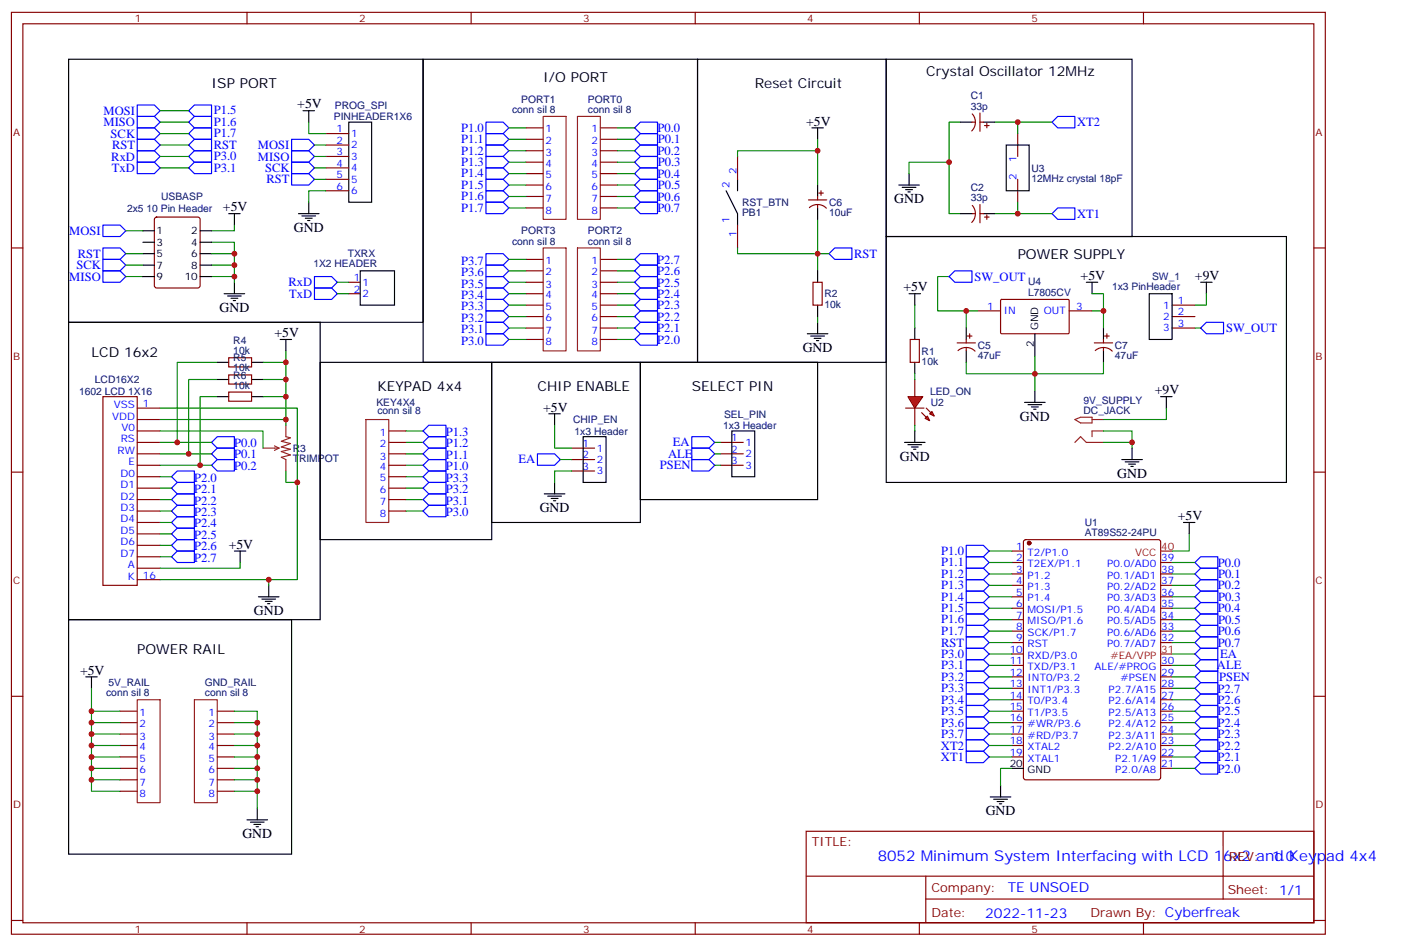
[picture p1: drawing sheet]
<svg xmlns="http://www.w3.org/2000/svg" width="432mm" height="292mm" viewBox="0 0 432 292" stroke-linecap="round" stroke-linejoin="round" font-family="sans-serif">
<g fill="none" stroke="#870000" stroke-width=".35">
<path d="M3.5 3.8h405.4v284.3h-405.4zM7.1 7.3h398.2v277.3h-398.2zM76.2 3.8v3.5M145.3 3.8v3.5M214.5 3.8v3.5M283.6 3.8v3.5M352.8 3.8v3.5M162.3 39.4h5.3M185.2 39.4h5.3M299.9 37.7h1M299.9 35.1a3.8 3.8 0 0 1-.1 5.3M302.3 34.9v5.6"/>
<path d="M302.3 37.7h1.1M303.7 38.7h1.5M304.4 38v1.4M100.5 41.2h7.1M100.5 44.7h7.1M100.5 48.3h7.1M100.5 51.8h7.1M100.5 55.3h7.1M100.5 58.8h7.1M162.3 43h5.3M162.3 46.5h5.3M162.3 50h5.3"/>
<path d="M162.3 57.1h5.3M162.3 53.6h5.3M185.2 43h5.3M185.2 46.5h5.3M185.2 50h5.3M185.2 57.1h5.3M185.2 53.6h5.3M227.5 48.3v7M252.6 59.5h1.4M253.3 58.8v1.5M314 41.2v7.1M314 55.3v7.1"/>
<path d="M3.5 76.5h3.6M47.9 67.2l.4-.2h12.7l.7 .4v20.7l-.4 .7h-13l-.6-.4-.1-20.7zM162.3 64.1h5.3M162.3 60.6h5.3M185.2 64.1h5.3M185.2 60.6h5.3M227.5 69.4v7.1M249.4 61.7h5.7M249.7 64a3.8 3.8 0 0 1 5.2 .2M252.2 60.6v1.1M252.2 63.1v1M299.9 65.9h1"/>
<path d="M299.9 63.4a3.8 3.8 0 0 1-.1 5.2M302.3 63.1v5.6M302.3 65.9h1.1M303.7 67h1.5M304.4 66.3v1.4M405.3 76.5h3.6M107.6 87.1h3.5M107.6 90.6h3.5M162.3 80h5.3M162.3 83.5h5.3M162.3 87.1h5.3M162.3 90.6h5.3"/>
<path d="M162.3 97.6h5.3M162.3 94.1h5.3M185.2 80h5.3M185.2 83.5h5.3M185.2 87.1h5.3M185.2 90.6h5.3M185.2 97.6h5.3M185.2 94.1h5.3M250.8 87.1h2.8v7h-2.8zM301.6 95.9h7.1M308.7 92.5l.3-.1h20.7l.1 .3v10.1l-.3 .1h-20.6l-.2-.3zM329.8 95.9h7.1"/>
<path d="M361.6 97.6h7.1M361.6 94.1h7.1M70.6 110.3h7v2.9h-7zM70.6 115.6h7v2.9h-7zM162.3 104.7h5.3M162.3 101.2h5.3M185.2 104.7h5.3M185.2 101.2h5.3M280.8 104.7h2.8v7.1h-2.8zM295.3 105.8h5.6M295.6 108.1a3.8 3.8 0 0 1 5.2 .2M298.1 104.7v1.1"/>
<path d="M298.1 107.2v1M298.4 103.6h1.5M299.2 102.9v1.5M337.6 105.8h5.7M337.9 108.1a3.8 3.8 0 0 1 5.2 .2M340.4 104.7v1.1M340.4 107.2v1M340.8 103.6h1.4M341.5 102.9v1.5M361.6 101.2h7.1M31.7 122.3h10.6v58.3h-10.6zM42.3 132.9h7.1"/>
<path d="M42.3 136.5h7.1M42.3 140h7.1M42.3 125.9h7.1M42.3 129.4h7.1M70.6 120.9h7v2.9h-7zM119.9 132.9h5.3M119.9 136.5h5.3M119.9 140h5.3M176.4 138.2h7M222.2 136.5h7.1M222.2 140h7.1M3.5 145.6h3.6"/>
<path d="M42.3 143.5h7.1M42.3 157.6h7.1M42.3 154.1h7.1M42.3 150.6h7.1M42.3 147h7.1M119.9 143.5h5.3M119.9 157.6h5.3M119.9 154.1h5.3M119.9 150.6h5.3M119.9 147h5.3M176.4 141.7h7M176.4 145.3h7"/>
<path d="M222.2 143.5h7.1M405.3 145.6h3.6M42.3 161.1h7.1M42.3 164.7h7.1M42.3 168.2h7.1M42.3 171.7h7.1M42.3 175.3h7.1M42.3 178.8h7.1M312.2 170h3.5M312.2 173.5h3.5M312.2 177h3.5M316 166.6l.4-.2h41l.6 .5 .1 72.9-.5 .7h-41.2l-.6-.4-.1-73z"/>
<path d="M358.1 173.5h3.5M358.1 177h3.5M312.2 180.6h3.5M312.2 184.1h3.5M312.2 187.6h3.5M312.2 191.1h3.5M312.2 194.7h3.5M312.2 198.2h3.5M358.1 180.6h3.5M358.1 184.1h3.5M358.1 187.6h3.5M358.1 191.1h3.5"/>
<path d="M358.1 194.7h3.5M358.1 198.2h3.5M3.5 214.8h3.6M37 219.4h5.3M67 219.4h5.3M312.2 201.7h3.5M312.2 205.2h3.5M312.2 208.8h3.5M312.2 212.3h3.5M312.2 215.8h3.5M312.2 219.4h3.5M358.1 205.2h3.5"/>
<path d="M358.1 208.8h3.5M358.1 212.3h3.5M358.1 215.8h3.5M358.1 219.4h3.5M405.3 214.8h3.6M37 222.9h5.3M37 226.4h5.3M37 229.9h5.3M37 233.5h5.3M37 237h5.3M67 222.9h5.3M67 226.4h5.3"/>
<path d="M67 229.9h5.3M67 233.5h5.3M67 237h5.3M312.2 222.9h3.5M312.2 226.4h3.5M312.2 229.9h3.5M312.2 233.5h3.5M358.1 222.9h3.5M358.1 226.4h3.5M358.1 229.9h3.5M358.1 233.5h3.5M358.1 237h3.5"/>
<path d="M37 244.1h5.3M37 240.5h5.3M67 244.1h5.3M67 240.5h5.3M248.7 256.4h156.6v28.2h-156.6zM377.3 256.4v20.9M248.7 270.2h156.5M285.6 277.3h119.6M285.6 270.2v14.2M3.5 283.9h3.6M76.2 284.6v3.5M145.3 284.6v3.5"/>
<path d="M214.5 284.6v3.5M283.6 284.6v3.5M352.8 284.6v3.5M405.3 283.9h3.6"/>
</g>
<circle cx="317.5" cy="167.5" r=".53" fill="#870000" stroke="#870000" stroke-width=".35"/>
<g fill="none" stroke="#000" stroke-width=".35">
<path d="M21.2 18.3h109.3v81.1h-109.3zM130.5 18.3h84.7v93.5h-84.7zM215.2 18.3h58.2v93.5h-58.2zM273.4 18.3h75.8v54.7h-75.8zM93.5 34.1h3.5M95.2 34.1v3.6M107.6 37.7h7.1v24.7h-7.1zM250.5 39.4h3.5M252.2 39.4v3.6M296.3 37.7h3.6M303.4 37.7h3.5M224 58.8l3.5 7.1v3.5"/>
<path d="M227.5 55.3v3.5M252.2 57.1v3.5M277.3 57.1h6.3M278.3 57.8h4.3M279.4 58.5h2.1M280.1 59.2h.7M280.5 53.6v3.5M310.4 44.7h7.1v14.1h-7.1zM44.1 71.2h3.5M44.1 74.7h3.5M44.1 78.2h3.5M61.7 71.2h3.6"/>
<path d="M61.7 74.7h3.6M61.7 78.2h3.6M70.6 65.9h3.5M72.3 65.9v3.5M92.1 65.9h6.3M93.1 66.6h4.3M94.2 67.3h2.1M94.9 68h.7M95.2 62.4v3.5M252.2 64.1v3.6M273.4 73h123.5v75.8h-123.5zM296.3 65.9h3.6"/>
<path d="M303.4 65.9h3.5M21.2 99.4h77.6v91.7h-77.6zM44.1 81.8h3.5M44.1 85.3h3.5M61.7 81.8h3.6M61.7 85.3h3.6M69.1 90.6h6.4M70.2 91.3h4.2M71.3 92h2.1M72 92.7h.7M72.3 87.1v3.5M111.1 83.5h10.6v10.6h-10.6z"/>
<path d="M252.2 83.5v3.6M252.2 94.1v3.5M252.2 99.4v3.5M335.1 87.1h3.6M336.9 87.1v3.5M354.5 90.6h7.1v14.1h-7.1zM370.4 87.1h3.5M372.2 87.1v3.5M67 111.8h3.6M67 117.1h3.6M77.6 111.8h3.5M77.6 117.1h3.5"/>
<path d="M86.4 104.7h3.6M88.2 104.7v3.5M98.8 111.8h52.9v54.6h-52.9zM151.7 111.8h45.9v49.3h-45.9zM197.6 111.8h54.6v42.3h-54.6zM249.1 102.9h6.3M250.1 103.6h4.3M251.2 104.4h2.1M251.9 105.1h.7M282.2 101.2v3.5M282.2 111.8v3.5M298.1 101.2v3.5"/>
<path d="M298.1 108.2v3.6M319.3 102.9v7.1M340.4 101.2v3.5M340.4 108.2v3.6M67 122.3h3.6M77.6 122.3h3.5M169.3 127.6h3.6M171.1 127.6v3.6M179.9 134.7h7.1v14.1h-7.1zM225.8 132.9h7v14.1h-7zM316.1 124.1h6.3M317.1 124.8h4.3"/>
<path d="M318.2 125.5h2.1M318.9 126.2h.7M319.3 120.6v3.5M349.2 138.2v3.5M358.1 122.3h3.5M359.8 122.3v3.6M167.9 152.3h6.4M169 153h4.2M170 153.7h2.2M170.7 154.4h.7M171.1 148.8v3.5M346.1 141.7h6.3"/>
<path d="M347.1 142.5h4.3M348.2 143.2h2.1M348.9 143.9h.7M72.3 170h3.5M74.1 170v3.5M365.1 161.1h3.6M366.9 161.1v3.6M21.2 191.1h68.8v72.4h-68.8zM79.7 184.1h6.4M80.8 184.8h4.2M81.8 185.5h2.2M82.5 186.2h.8"/>
<path d="M82.9 180.6v3.5M26.5 208.8h3.5M28.2 208.8v3.5M312.2 237h3.5M76.2 252.9h6.3M77.3 253.6h4.2M78.3 254.3h2.1M79 255h.7M79.4 249.3v3.6M305.5 245.8h6.4M306.6 246.5h4.2M307.6 247.2h2.1"/>
<path d="M308.3 247.9h.7M308.7 242.3v3.5"/>
</g>
<path d="M358.1 170h3.5M358.1 201.7h3.5" fill="none" stroke="#f00" stroke-width=".35"/>
<g fill="none" stroke="#00f" stroke-width=".35">
<path d="M42.3 39.4h5.3l1.8 1.8-1.8 1.8h-5.3zM42.3 35.9h5.3l1.8 1.8-1.8 1.7h-5.3zM42.3 32.4h5.3l1.8 1.7-1.8 1.8h-5.3zM60 32.4h5.3v3.5h-5.3l-1.8-1.8zM60 35.9h5.3v3.5h-5.3l-1.8-1.7zM60 39.4h5.3v3.6h-5.3l-1.8-1.8zM149.9 37.7h5.3l1.8 1.7-1.8 1.8h-5.3zM197.6 37.7h5.2v3.5h-5.2l-1.8-1.8zM326.3 35.9h5.3v3.5h-5.3l-1.7-1.7zM42.3 50h5.3l1.8 1.8-1.8 1.8h-5.3zM42.3 46.5h5.3l1.8 1.8-1.8 1.7h-5.3zM42.3 43h5.3l1.8 1.7-1.8 1.8h-5.3z"/>
<path d="M60 43h5.3v3.5h-5.3l-1.8-1.8zM60 46.5h5.3v3.5h-5.3l-1.8-1.7zM60 50h5.3v3.6h-5.3l-1.8-1.8zM90 43h5.2l1.8 1.7-1.8 1.8h-5.2zM90 46.5h5.2l1.8 1.8-1.8 1.7h-5.2zM90 50h5.2l1.8 1.8-1.8 1.8h-5.2zM90 53.6h5.2l1.8 1.7-1.8 1.8h-5.2zM149.9 41.2h5.3l1.8 1.8-1.8 1.7h-5.3zM149.9 44.7h5.3l1.8 1.8-1.8 1.8h-5.3zM149.9 48.3h5.3l1.8 1.7-1.8 1.8h-5.3zM149.9 51.8h5.3l1.8 1.8-1.8 1.7h-5.3zM149.9 58.8h5.3l1.8 1.8-1.8 1.8h-5.3z"/>
<path d="M149.9 55.3h5.3l1.8 1.8-1.8 1.7h-5.3zM197.6 41.2h5.2v3.5h-5.2l-1.8-1.7zM197.6 44.7h5.2v3.6h-5.2l-1.8-1.8zM197.6 48.3h5.2v3.5h-5.2l-1.8-1.8zM197.6 51.8h5.2v3.5h-5.2l-1.8-1.7zM197.6 55.3h5.2v3.5h-5.2l-1.8-1.7zM197.6 58.8h5.2v3.6h-5.2l-1.8-1.8zM31.7 69.4h5.3l1.8 1.8-1.8 1.8h-5.3zM31.7 76.5h5.3l1.8 1.7-1.8 1.8h-5.3zM149.9 62.4h5.3l1.8 1.7-1.8 1.8h-5.3zM149.9 78.2h5.3l1.8 1.8-1.8 1.8h-5.3zM197.6 62.4h5.2v3.5h-5.2l-1.8-1.8z"/>
<path d="M197.6 78.2h5.2v3.6h-5.2l-1.8-1.8zM255.8 78.2l1.7-1.7h5.3v3.5h-5.3zM326.3 64.1h5.3v3.6h-5.3l-1.7-1.8zM31.7 80h5.3l1.8 1.8-1.8 1.7h-5.3zM31.7 83.5h5.3l1.8 1.8-1.8 1.8h-5.3zM97 88.8h5.3l1.8 1.8-1.8 1.8h-5.3zM97 85.3h5.3l1.8 1.8-1.8 1.7h-5.3zM149.9 99.4h5.3l1.8 1.8-1.8 1.7h-5.3zM149.9 95.9h5.3l1.8 1.7-1.8 1.8h-5.3zM149.9 92.4h5.3l1.8 1.7-1.8 1.8h-5.3zM149.9 88.8h5.3l1.8 1.8-1.8 1.8h-5.3zM149.9 85.3h5.3l1.8 1.8-1.8 1.7h-5.3z"/>
<path d="M149.9 81.8h5.3l1.8 1.7-1.8 1.8h-5.3zM197.6 81.8h5.2v3.5h-5.2l-1.8-1.8zM197.6 85.3h5.2v3.5h-5.2l-1.8-1.7zM197.6 88.8h5.2v3.6h-5.2l-1.8-1.8zM197.6 92.4h5.2v3.5h-5.2l-1.8-1.8zM197.6 95.9h5.2v3.5h-5.2l-1.8-1.8zM197.6 99.4h5.2v3.5h-5.2l-1.8-1.7zM294.6 83.5h5.3v3.6h-5.3l-1.8-1.8zM372.2 99.4h5.3v3.5h-5.3l-1.8-1.7zM149.9 102.9h5.3l1.8 1.8-1.8 1.8h-5.3zM197.6 102.9h5.2v3.6h-5.2l-1.8-1.8zM65.3 140l1.7-1.8h5.3v3.5h-5.3z"/>
<path d="M65.3 136.5l1.7-1.8h5.3v3.5h-5.3zM130.5 132.9l1.8-1.7h5.3v3.5h-5.3zM130.5 136.5l1.8-1.8h5.3v3.5h-5.3zM130.5 140l1.8-1.8h5.3v3.5h-5.3zM165.8 140h5.3l1.8 1.7-1.8 1.8h-5.3zM213.4 138.2h5.3l1.8 1.8-1.8 1.7h-5.3zM213.4 134.7h5.3l1.8 1.8-1.8 1.7h-5.3zM52.9 147l1.8-1.7h5.3v3.5h-5.3zM52.9 150.6l1.8-1.8h5.3v3.5h-5.3zM52.9 154.1l1.8-1.8h5.3v3.6h-5.3zM52.9 157.6l1.8-1.7h5.3v3.5h-5.3zM67 141.7h5.3v3.6h-5.3l-1.7-1.8z"/>
<path d="M130.5 143.5l1.8-1.8h5.3v3.6h-5.3zM130.5 147l1.8-1.7h5.3v3.5h-5.3zM130.5 150.6l1.8-1.8h5.3v3.5h-5.3zM130.5 154.1l1.8-1.8h5.3v3.6h-5.3zM130.5 157.6l1.8-1.7h5.3v3.5h-5.3zM213.4 141.7h5.3l1.8 1.8-1.8 1.8h-5.3zM52.9 161.1l1.8-1.7h5.3v3.5h-5.3zM52.9 164.7l1.8-1.8h5.3v3.5h-5.3zM52.9 168.2l1.8-1.8h5.3v3.6h-5.3zM54.7 170h5.3v3.5h-5.3l-1.8-1.8zM298.1 178.8h5.3l1.8 1.8-1.8 1.7h-5.3zM298.1 175.3h5.3l1.8 1.7-1.8 1.8h-5.3z"/>
<path d="M298.1 171.7h5.3l1.8 1.8-1.8 1.8h-5.3zM298.1 168.2h5.3l1.8 1.8-1.8 1.7h-5.3zM370.4 171.7h5.3v3.6h-5.3l-1.7-1.8zM370.4 175.3h5.3v3.5h-5.3l-1.7-1.8zM370.4 178.8h5.3v3.5h-5.3l-1.7-1.7zM298.1 192.9h5.3l1.8 1.8-1.8 1.7h-5.3zM298.1 189.4h5.3l1.8 1.7-1.8 1.8h-5.3zM298.1 185.8h5.3l1.8 1.8-1.8 1.8h-5.3zM298.1 182.3h5.3l1.8 1.8-1.8 1.7h-5.3zM298.1 200h5.3l1.8 1.7-1.8 1.8h-5.3zM298.1 196.4h5.3l1.8 1.8-1.8 1.8h-5.3zM370.4 182.3h5.3v3.5h-5.3l-1.7-1.7z"/>
<path d="M370.4 185.8h5.3v3.6h-5.3l-1.7-1.8zM370.4 189.4h5.3v3.5h-5.3l-1.7-1.8zM370.4 192.9h5.3v3.5h-5.3l-1.7-1.7zM370.4 196.4h5.3v3.6h-5.3l-1.7-1.8zM298.1 203.5h5.3l1.8 1.7-1.8 1.8h-5.3zM298.1 207h5.3l1.8 1.8-1.8 1.7h-5.3zM298.1 210.5h5.3l1.8 1.8-1.8 1.8h-5.3zM298.1 214.1h5.3l1.8 1.7-1.8 1.8h-5.3zM298.1 217.6h5.3l1.8 1.8-1.8 1.7h-5.3zM368.7 201.7l1.7-1.7h5.3v3.5h-5.3zM370.4 203.5h5.3v3.5h-5.3l-1.7-1.8zM370.4 207h5.3v3.5h-5.3l-1.7-1.7z"/>
<path d="M370.4 217.6h5.3v3.5h-5.3l-1.7-1.7zM370.4 214.1h5.3v3.5h-5.3l-1.7-1.8zM370.4 210.5h5.3v3.6h-5.3l-1.7-1.8zM298.1 228.2h5.3l1.8 1.7-1.8 1.8h-5.3zM298.1 231.7h5.3l1.8 1.8-1.8 1.7h-5.3zM298.1 221.1h5.3l1.8 1.8-1.8 1.7h-5.3zM298.1 224.6h5.3l1.8 1.8-1.8 1.8h-5.3zM370.4 235.2h5.3v3.6h-5.3l-1.7-1.8zM370.4 231.7h5.3v3.5h-5.3l-1.7-1.7zM370.4 228.2h5.3v3.5h-5.3l-1.7-1.8zM370.4 224.6h5.3v3.6h-5.3l-1.7-1.8zM370.4 221.1h5.3v3.5h-5.3l-1.7-1.7z"/>
</g>
<g fill="none" stroke="#008700" stroke-width=".35">
<path d="M49.4 34.1h8.8M49.4 37.7h8.8M95.2 37.7v3.5h5.3M157 39.4h5.3M190.5 39.4h5.3M296.3 37.7h-3.5v12.3M306.9 37.7h7.1M324.6 37.7h-10.6v3.5M49.4 41.2h8.8M49.4 44.7h8.8M49.4 48.3h8.8M49.4 51.8h8.8"/>
<path d="M97 44.7h3.5M97 48.3h3.5M97 51.8h3.5M97 55.3h3.5M100.5 58.8h-5.3v3.6M157 43h5.3M157 46.5h5.3M157 50h5.3M157 53.6h5.3M157 57.1h5.3M190.5 43h5.3M190.5 46.5h5.3"/>
<path d="M190.5 50h5.3M190.5 53.6h5.3M190.5 57.1h5.3M227.5 48.3v-1.8h24.7v10.6M252.2 43v3.5M280.5 53.6v-3.6h12.3v15.9h3.5M38.8 71.2h5.3M38.8 78.2h5.3M65.3 74.7h7v7.1M65.3 78.2h7M72.3 69.4v1.8h-7M157 60.6h5.3"/>
<path d="M157 64.1h5.3M190.5 60.6h5.3M190.5 64.1h5.3M227.5 76.5v1.7h28.3M252.2 67.7v15.8M306.9 65.9h7.1M314 62.4v3.5h10.6M38.8 81.8h5.3M38.8 85.3h5.3M65.3 85.3h7v1.8M65.3 81.8h7v3.5M104.1 87.1h3.5"/>
<path d="M104.1 90.6h3.5M157 80h5.3M157 83.5h5.3M157 87.1h5.3M157 90.6h5.3M157 94.1h5.3M157 97.6h5.3M190.5 80h5.3M190.5 83.5h5.3M190.5 87.1h5.3M190.5 90.6h5.3M190.5 94.1h5.3"/>
<path d="M190.5 97.6h5.3M252.2 97.6v1.8M292.8 85.3h-3.5v10.6h12.3M298.1 95.9v5.3M336.9 95.9h3.5v5.3M336.9 90.6h3.5v5.3M372.2 90.6v3.5h-3.5M67 117.1h-8.8v22.9M67 111.8h-12.3v24.7M81.1 111.8h7.1v17.6M81.1 117.1h7.1M88.2 108.2v3.6"/>
<path d="M157 101.2h5.3M157 104.7h5.3M190.5 101.2h5.3M190.5 104.7h5.3M319.3 110v5.3h-21.2v-3.5M340.4 111.8v3.5h-21.1v5.3M368.7 101.2h1.7M49.4 132.9h31.7v5.3M49.4 129.4h38.8v1.8M49.4 125.9h42.3v52.9h-42.3M49.4 140h15.9M49.4 136.5h15.9"/>
<path d="M67 122.3h-5.3v21.2M81.1 122.3h7.1M125.2 140h5.3M125.2 136.5h5.3M125.2 132.9h5.3M171.1 131.2v7h5.3M220.5 140h1.7M220.5 136.5h1.7M340.4 132.9h8.8v5.3M340.4 136.5h8.8M359.8 125.9v3.5h-19.4M49.4 157.6h3.5"/>
<path d="M49.4 154.1h3.5M49.4 150.6h3.5M49.4 147h3.5M49.4 143.5h15.9M88.2 145.3v3.5h3.5M125.2 157.6h5.3M125.2 154.1h5.3M125.2 150.6h5.3M125.2 147h5.3M125.2 143.5h5.3M172.9 141.7h3.5M176.4 145.3h-5.3v3.5"/>
<path d="M220.5 143.5h1.7M49.4 161.1h3.5M49.4 164.7h3.5M49.4 168.2h3.5M49.4 171.7h3.5M74.1 173.5v1.8h-24.7M82.9 178.8v1.8M305.2 177h7M305.2 173.5h7M305.2 170h7M361.6 177h7.1M361.6 173.5h7.1"/>
<path d="M366.9 164.7v5.3h-5.3M305.2 198.2h7M305.2 194.7h7M305.2 191.1h7M305.2 187.6h7M305.2 184.1h7M305.2 180.6h7M361.6 198.2h7.1M361.6 194.7h7.1M361.6 191.1h7.1M361.6 187.6h7.1M361.6 184.1h7.1"/>
<path d="M361.6 180.6h7.1M28.2 212.3v7.1h8.8M28.2 219.4v3.5h8.8M72.3 219.4h7.1v29.9M305.2 205.2h7M305.2 208.8h7M305.2 212.3h7M305.2 215.8h7M305.2 219.4h7M305.2 201.7h7M361.6 205.2h7.1M361.6 208.8h7.1"/>
<path d="M361.6 212.3h7.1M361.6 215.8h7.1M361.6 219.4h7.1M361.6 201.7h7.1M28.2 222.9v3.5h8.8M28.2 226.4v3.5h8.8M28.2 229.9v3.6h8.8M28.2 233.5v3.5h8.8M28.2 237v3.5h8.8M72.3 222.9h7.1M72.3 226.4h7.1M72.3 229.9h7.1"/>
<path d="M72.3 233.5h7.1M72.3 237h7.1M305.2 222.9h7M305.2 226.4h7M305.2 229.9h7M305.2 233.5h7M312.2 237h-3.5v5.3M361.6 222.9h7.1M361.6 226.4h7.1M361.6 229.9h7.1M361.6 233.5h7.1M361.6 237h7.1"/>
<path d="M28.2 240.5v3.6h8.8M72.3 240.5h7.1M72.3 244.1h7.1"/>
</g>
<g fill="none" stroke="#8c2424" stroke-width=".35">
<path d="M167.6 35.9h7v31.8h-7zM178.2 35.9h7v31.8h-7zM167.6 76.5h7v31.7h-7zM178.2 76.5h7v31.7h-7zM81.1 138.2h5M84.7 137.5l1.4 .7M86.1 138.2l-1.4 .7M88.2 131.2v3.5l1.4 .3-2.8 1.1 2.8 .7-2.8 1.1 2.8 .7-2.8 .7 2.8 1-2.8 .7 1.4 .7v3.6M112.9 129.4h7v31.7h-7zM331.6 129.4l1.8-.7h3.5v1.8h-3.5zM331.6 136.5l1.8-1.8 1.7 1.8h5.3M336.9 129.4h3.5"/>
<path d="M340.4 132.9h-3.5v1.8M42.3 215.8h7.1v31.8h-7.1zM60 215.8h7v31.8h-7z"/>
</g>
<g fill="#f00" stroke="#870000" stroke-width=".35">
<path d="M280.1 122.3h4.6l-2.5 3.6z"/>
<path d="M279.4 125.9h5.6z"/>
</g>
<g fill="#870000" stroke="#870000" stroke-width=".35">
<path d="M285.8 125.9l1.4 1.4z"/>
<path d="M284.3 127.3l1.5 1.4z"/>
</g>
<g fill="#f00" stroke="#870000" stroke-width=".35">
<path d="M286.8 127.6l.7-.7 .7 1.4z"/>
<path d="M285.4 129l.7-.7 .7 1.5z"/>
</g>
<path d="M282.2 117.1v5.2M282.2 125.9v5.3" fill="none" stroke="#870000" stroke-width=".35"/>
<path d="M282.2 94.1v7.1M282.2 115.3v1.8M282.2 131.2v1.7" fill="none" stroke="#008700" stroke-width=".35"/>
<path d="M280.5 90.6h3.5M282.2 90.6v3.5M279 136.5h6.4M280.1 137.2h4.2M281.2 137.9h2.1M281.9 138.6h.7M282.2 132.9v3.6" fill="none" stroke="#000" stroke-width=".35"/>
<g fill="#c00">
<circle cx="72.3" cy="85.3" r=".88"/>
<circle cx="252.2" cy="78.2" r=".88"/>
<circle cx="314" cy="37.7" r=".88"/>
<circle cx="292.8" cy="50" r=".88"/>
<circle cx="314" cy="65.9" r=".88"/>
<circle cx="298.1" cy="95.9" r=".88"/>
<circle cx="319.3" cy="115.3" r=".88"/>
<circle cx="82.9" cy="178.8" r=".88"/>
<circle cx="28.2" cy="219.4" r=".88"/>
<circle cx="28.2" cy="222.9" r=".88"/>
<circle cx="28.2" cy="226.4" r=".88"/>
<circle cx="28.2" cy="229.9" r=".88"/>
<circle cx="28.2" cy="233.5" r=".88"/>
<circle cx="28.2" cy="237" r=".88"/>
<circle cx="28.2" cy="240.5" r=".88"/>
<circle cx="79.4" cy="222.9" r=".88"/>
<circle cx="79.4" cy="226.4" r=".88"/>
<circle cx="79.4" cy="229.9" r=".88"/>
<circle cx="79.4" cy="233.5" r=".88"/>
<circle cx="79.4" cy="237" r=".88"/>
<circle cx="79.4" cy="240.5" r=".88"/>
<circle cx="79.4" cy="244.1" r=".88"/>
<circle cx="91.7" cy="148.8" r=".88"/>
<circle cx="88.2" cy="129.4" r=".88"/>
<circle cx="88.2" cy="117.1" r=".88"/>
<circle cx="88.2" cy="122.3" r=".88"/>
<circle cx="61.7" cy="143.5" r=".88"/>
<circle cx="58.2" cy="140" r=".88"/>
<circle cx="54.7" cy="136.5" r=".88"/>
<circle cx="88.2" cy="111.8" r=".88"/>
<circle cx="252.2" cy="46.5" r=".88"/>
<circle cx="349.3" cy="136.5" r=".88"/>
<circle cx="340.4" cy="95.9" r=".88"/>
<circle cx="72.3" cy="81.8" r=".88"/>
<circle cx="72.3" cy="78.2" r=".88"/>
</g>
<text font-size="4.6" fill="#00f" x="270.8" y="265.4">8052 Minimum System Interfacing with LCD 16x2 and Keypad 4x4</text>
<g font-size="4.2">
<text x="285.8" y="23.6">Crystal Oscillator 12MHz</text>
<text x="65.3" y="27.1">ISP PORT</text>
<text x="167.6" y="25.3">I/O PORT</text>
<text x="232.8" y="27.1">Reset Circuit</text>
<text x="91.7" y="33.4">+5V</text>
<text x="248.7" y="38.7">+5V</text>
<text x="68.8" y="65.2">+5V</text>
<text x="275.9" y="62.7">GND</text>
<text x="90.7" y="71.5">GND</text>
<text x="314" y="80">POWER SUPPLY</text>
<text x="278.7" y="89.9">+5V</text>
<text x="333.4" y="86.4">+5V</text>
<text x="368.7" y="86.4">+9V</text>
<text x="67.7" y="96.2">GND</text>
<text x="84.7" y="104">+5V</text>
<text x="28.2" y="110">LCD 16x2</text>
<text x="247.6" y="108.6">GND</text>
<text x="116.4" y="120.6">KEYPAD 4x4</text>
<text x="165.8" y="120.6">CHIP ENABLE</text>
<text x="213.4" y="120.6">SELECT PIN</text>
<text x="356.3" y="121.6">+9V</text>
<text x="167.6" y="126.9">+5V</text>
<text x="314.7" y="129.8">GND</text>
<text x="277.6" y="142.1">GND</text>
<text x="344.7" y="147.4">GND</text>
<text x="166.5" y="158">GND</text>
<text x="363.4" y="160.4">+5V</text>
<text x="70.6" y="169.3">+5V</text>
<text x="78.3" y="189.7">GND</text>
<text x="42.3" y="201.7">POWER RAIL</text>
<text x="24.7" y="208.1">+5V</text>
<text x="304.1" y="251.5">GND</text>
<text x="74.8" y="258.5">GND</text>
</g>
<g font-size="4.2" fill="#00f">
<text x="392.5" y="265.7">1.0</text>
<text x="310.9" y="275.2">TE UNSOED</text>
<text x="304" y="283">2022-11-23</text>
</g>
<g font-size="3.9" fill="#00f">
<text x="32" y="35.4">MOSI</text>
<text x="66" y="35.3">P1.5</text>
<text x="32" y="38.9">MISO</text>
<text x="66" y="38.8">P1.6</text>
<text x="142.2" y="40.6">P1.0</text>
<text x="202.8" y="40.7">P0.0</text>
<text x="332.3" y="38.9">XT2</text>
<text x="34.1" y="42.5">SCK</text>
<text x="34.6" y="46">RST</text>
<text x="66" y="42.4">P1.7</text>
<text x="66" y="46">RST</text>
<text x="79.6" y="46">MOSI</text>
<text x="142.2" y="44.1">P1.1</text>
<text x="142.2" y="47.7">P1.2</text>
<text x="202.8" y="47.8">P0.2</text>
<text x="202.9" y="44.2">P0.1</text>
<text x="34.3" y="49.5">RxD</text>
<text x="34.5" y="53.1">TxD</text>
<text x="66" y="49.5">P3.0</text>
<text x="66" y="53">P3.1</text>
<text x="79.6" y="49.5">MISO</text>
<text x="81.8" y="53.1">SCK</text>
<text x="142.2" y="51.2">P1.3</text>
<text x="202.9" y="51.3">P0.3</text>
<text x="82.2" y="56.6">RST</text>
<text x="142.2" y="54.7">P1.4</text>
<text x="142.2" y="58.2">P1.5</text>
<text x="202.8" y="54.8">P0.4</text>
<text x="202.9" y="58.3">P0.5</text>
<text x="142.2" y="61.8">P1.6</text>
<text x="142.2" y="65.3">P1.7</text>
<text x="202.8" y="61.9">P0.6</text>
<text x="202.8" y="65.4">P0.7</text>
<text x="332.3" y="67.2">XT1</text>
<text x="21.4" y="72.5">MOSI</text>
<text x="23.6" y="83">SCK</text>
<text x="24" y="79.5">RST</text>
<text x="142.2" y="81.6">P3.7</text>
<text x="202.8" y="81.3">P2.7</text>
<text x="263.5" y="79.5">RST</text>
<text x="21.4" y="86.6">MISO</text>
<text x="89" y="88.3">RxD</text>
<text x="142.2" y="88.7">P3.5</text>
<text x="142.2" y="85.1">P3.6</text>
<text x="202.8" y="84.8">P2.6</text>
<text x="202.8" y="88.4">P2.5</text>
<text x="300.6" y="86.5">SW_OUT</text>
<text x="89.2" y="91.9">TxD</text>
<text x="142.2" y="95.7">P3.3</text>
<text x="142.2" y="92.2">P3.4</text>
<text x="202.8" y="91.9">P2.4</text>
<text x="202.8" y="95.4">P2.3</text>
<text x="142.2" y="99.3">P3.2</text>
<text x="202.8" y="99">P2.2</text>
<text x="142.2" y="106.3">P3.0</text>
<text x="142.2" y="102.8">P3.1</text>
<text x="202.8" y="102.5">P2.1</text>
<text x="202.8" y="106">P2.0</text>
<text x="378.2" y="102.4">SW_OUT</text>
<text x="72.3" y="137.8">P0.0</text>
<text x="137.5" y="134.5">P1.3</text>
<text x="207.6" y="137.7">EA</text>
<text x="72.3" y="141.3">P0.1</text>
<text x="137.5" y="138">P1.2</text>
<text x="137.5" y="141.6">P1.1</text>
<text x="159.9" y="143">EA</text>
<text x="206.2" y="141.2">ALE</text>
<text x="59.9" y="148.6">P2.0</text>
<text x="72.3" y="144.8">P0.2</text>
<text x="137.5" y="145.1">P1.0</text>
<text x="137.5" y="148.6">P3.3</text>
<text x="203.6" y="144.7">PSEN</text>
<text x="59.9" y="152.1">P2.1</text>
<text x="59.9" y="155.6">P2.2</text>
<text x="137.5" y="152.1">P3.2</text>
<text x="137.5" y="155.7">P3.1</text>
<text x="59.9" y="159.1">P2.3</text>
<text x="137.5" y="159.2">P3.0</text>
<text x="59.9" y="162.7">P2.4</text>
<text x="59.9" y="166.2">P2.5</text>
<text x="59.9" y="169.7">P2.6</text>
<text x="59.9" y="173.2">P2.7</text>
<text x="290.4" y="171.1">P1.0</text>
<text x="290.4" y="178.2">P1.2</text>
<text x="290.4" y="174.7">P1.1</text>
<text x="375.7" y="174.8">P0.0</text>
<text x="375.8" y="178.3">P0.1</text>
<text x="290.4" y="185.2">P1.4</text>
<text x="290.4" y="181.7">P1.3</text>
<text x="375.7" y="181.8">P0.2</text>
<text x="375.8" y="185.3">P0.3</text>
<text x="290.4" y="188.8">P1.5</text>
<text x="375.7" y="188.9">P0.4</text>
<text x="290.4" y="195.8">P1.7</text>
<text x="290.4" y="192.3">P1.6</text>
<text x="375.7" y="195.9">P0.6</text>
<text x="375.8" y="192.4">P0.5</text>
<text x="290.3" y="199.5">RST</text>
<text x="290.4" y="202.9">P3.0</text>
<text x="375.7" y="199.4">P0.7</text>
<text x="376.4" y="202.9">EA</text>
<text x="290.4" y="206.5">P3.1</text>
<text x="290.4" y="210">P3.2</text>
<text x="375.5" y="206.5">ALE</text>
<text x="290.4" y="213.5">P3.3</text>
<text x="375.7" y="213.6">P2.7</text>
<text x="376.1" y="210">PSEN</text>
<text x="290.4" y="217">P3.4</text>
<text x="290.4" y="220.6">P3.5</text>
<text x="375.7" y="220.7">P2.5</text>
<text x="375.7" y="217.1">P2.6</text>
<text x="290.4" y="224.1">P3.6</text>
<text x="290.4" y="227.6">P3.7</text>
<text x="375.7" y="227.7">P2.3</text>
<text x="375.7" y="224.2">P2.4</text>
<text x="290.3" y="231.2">XT2</text>
<text x="375.7" y="231.2">P2.2</text>
<text x="290.3" y="234.7">XT1</text>
<text x="375.7" y="238.3">P2.0</text>
<text x="375.7" y="234.8">P2.1</text>
</g>
<g font-size="3.9" fill="#800">
<text x="250.5" y="261">TITLE:</text>
<text x="379.1" y="265.7">REV:</text>
<text x="287.4" y="275.2">Company:</text>
<text x="378.7" y="275.8">Sheet: 1/1</text>
<text x="287.4" y="282.9">Date:</text>
<text x="336.4" y="282.9">Drawn By: Cyberfreak</text>
</g>
<g font-size="3.2" fill="#800">
<text x="41.6" y="6.8">1</text>
<text x="110.8" y="6.8">2</text>
<text x="179.9" y="6.8">3</text>
<text x="249.1" y="6.8">4</text>
<text x="318.2" y="6.8">5</text>
<text x="4.1" y="41.9">A</text>
<text x="405.9" y="41.9">A</text>
<text x="4.1" y="111.1">B</text>
<text x="405.9" y="111.1">B</text>
<text x="4.1" y="180.2">C</text>
<text x="405.9" y="180.2">C</text>
<text x="4.1" y="249.3">D</text>
<text x="405.9" y="249.3">D</text>
<text x="41.6" y="287.6">1</text>
<text x="110.8" y="287.6">2</text>
<text x="179.9" y="287.6">3</text>
<text x="249.1" y="287.6">4</text>
<text x="318.2" y="287.6">5</text>
</g>
<g font-size="3.2" fill="#000080">
<text x="103.3" y="33.6">PROG_SPI</text>
<text x="158" y="34.9">conn sil 8</text>
<text x="160.8" y="31.7">PORT1</text>
<text x="181.4" y="34.9">conn sil 8</text>
<text x="181.4" y="31.7">PORT0</text>
<text x="299.5" y="33.8">33p</text>
<text x="299.5" y="30.6">C1</text>
<text x="103" y="37.1">PINHEADER1X6</text>
<text x="318.2" y="52.9">U3</text>
<text x="299.5" y="58.8">C2</text>
<text x="318.2" y="56.1">12MHz crystal 18pF</text>
<text x="39.2" y="65.3">2x5 10 Pin Header</text>
<text x="49.7" y="61.8">USBASP</text>
<text x="229" y="63.4">RST_BTN</text>
<text x="255.8" y="63.5">C6</text>
<text x="299.5" y="62">33p</text>
<text x="229" y="66.6">PB1</text>
<text x="255.8" y="66.7">10uF</text>
<text x="158" y="75.4">conn sil 8</text>
<text x="160.8" y="72.2">PORT3</text>
<text x="181.4" y="75.4">conn sil 8</text>
<text x="181.4" y="72.2">PORT2</text>
<text x="96.7" y="82.4">1X2 HEADER</text>
<text x="107.3" y="79.3">TXRX</text>
<text x="317.2" y="88">U4</text>
<text x="343.1" y="89.4">1x3 PinHeader</text>
<text x="355.4" y="86.5">SW_1</text>
<text x="254.4" y="94.9">10k</text>
<text x="254.4" y="91.7">R2</text>
<text x="317.2" y="91.2">L7805CV</text>
<text x="72" y="106.2">R4</text>
<text x="301.6" y="107.6">C5</text>
<text x="344" y="107.6">C7</text>
<text x="72" y="109.3">10k</text>
<text x="72" y="111.5">R5</text>
<text x="284.3" y="112.6">10k</text>
<text x="284.3" y="109.4">R1</text>
<text x="301.6" y="110.8">47uF</text>
<text x="344" y="110.8">47uF</text>
<text x="29.3" y="118.1">LCD16X2</text>
<text x="72" y="114.6">10k</text>
<text x="72" y="119.9">10k</text>
<text x="72" y="116.8">R6</text>
<text x="24.4" y="121.7">1602 LCD 1X16</text>
<text x="116.1" y="125.2">KEY4X4</text>
<text x="286.9" y="121.7">LED_ON</text>
<text x="287.2" y="125.2">U2</text>
<text x="334.3" y="124.5">9V_SUPPLY</text>
<text x="116.4" y="127.6">conn sil 8</text>
<text x="176.8" y="130.6">CHIP_EN</text>
<text x="223.4" y="128.8">SEL_PIN</text>
<text x="334.3" y="127.6">DC_JACK</text>
<text x="177.3" y="134.1">1x3 Header</text>
<text x="223.1" y="132.3">1x3 Header</text>
<text x="90.3" y="142.5">TRIMPOT</text>
<text x="90.3" y="139.4">R3</text>
<text x="334.7" y="165.2">AT89S52-24PU</text>
<text x="334.7" y="162.2">U1</text>
<text x="32.7" y="214.8">conn sil 8</text>
<text x="33.5" y="211.6">5V_RAIL</text>
<text x="63.2" y="214.8">conn sil 8</text>
<text x="63.2" y="211.6">GND_RAIL</text>
</g>
<g font-size="3.2" fill="#00f">
<text x="103.8" y="40.9">1</text>
<text x="168.3" y="40.9">1</text>
<text x="182.5" y="40.9">1</text>
<text x="103.8" y="44.4">2</text>
<text x="103.8" y="47.9">3</text>
<text x="108.3" y="42.3">1</text>
<text x="108.3" y="45.8">2</text>
<text x="168.3" y="44.4">2</text>
<text x="182.5" y="44.4">2</text>
<text x="103.8" y="51.4">4</text>
<text x="108.3" y="49.3">3</text>
<text x="108.3" y="52.8">4</text>
<text x="168.3" y="48.3">3</text>
<text x="168.3" y="51.4">4</text>
<text x="182.5" y="48.3">3</text>
<text x="182.5" y="51.4">4</text>
<text x="227.2" y="53.6" transform="rotate(-90 227.2 53.6)">2</text>
<text x="313.6" y="50" transform="rotate(-90 313.6 50)">1</text>
<text x="103.8" y="55">5</text>
<text x="103.8" y="58.5">6</text>
<text x="108.3" y="56.4">5</text>
<text x="108.3" y="59.9">6</text>
<text x="168.3" y="58.5">6</text>
<text x="168.3" y="55">5</text>
<text x="182.5" y="58.5">6</text>
<text x="182.5" y="55">5</text>
<text x="225.1" y="58" transform="rotate(-90 225.1 58)">2</text>
<text x="313.6" y="55.6" transform="rotate(-90 313.6 55.6)">2</text>
<text x="168.3" y="65.9">8</text>
<text x="168.3" y="62.4">7</text>
<text x="182.5" y="65.9">8</text>
<text x="182.5" y="62.4">7</text>
<text x="225.1" y="68.7" transform="rotate(-90 225.1 68.7)">1</text>
<text x="227.2" y="73.2" transform="rotate(-90 227.2 73.2)">1</text>
<text x="168.3" y="81.4">1</text>
<text x="182.5" y="81.4">1</text>
<text x="109.1" y="86.7">1</text>
<text x="111.8" y="88.1">1</text>
<text x="168.3" y="84.9">2</text>
<text x="168.3" y="88.8">3</text>
<text x="182.5" y="84.9">2</text>
<text x="182.5" y="88.8">3</text>
<text x="109.1" y="90.2">2</text>
<text x="111.8" y="91.7">2</text>
<text x="168.3" y="92">4</text>
<text x="168.3" y="95.5">5</text>
<text x="182.5" y="92">4</text>
<text x="182.5" y="95.5">5</text>
<text x="304.5" y="95.5">1</text>
<text x="332" y="95.5">3</text>
<text x="358.9" y="95.2">1</text>
<text x="363.4" y="93.8">1</text>
<text x="168.3" y="99.1">6</text>
<text x="182.5" y="99.1">6</text>
<text x="309.7" y="96.9">IN</text>
<text x="322" y="96.9">OUT</text>
<text x="358.9" y="98.7">2</text>
<text x="363.4" y="97.3">2</text>
<text x="363.4" y="100.8">3</text>
<text x="168.3" y="106.5">8</text>
<text x="168.3" y="102.9">7</text>
<text x="182.5" y="106.5">8</text>
<text x="182.5" y="102.9">7</text>
<text x="358.9" y="102.2">3</text>
<text x="35.1" y="125.9">VSS</text>
<text x="44.1" y="125.5">1</text>
<text x="34.6" y="129.4">VDD</text>
<text x="37.3" y="136.5">RS</text>
<text x="37.4" y="132.9">V0</text>
<text x="117.2" y="134.3">1</text>
<text x="117.2" y="137.9">2</text>
<text x="179.7" y="137.9">1</text>
<text x="225.5" y="136.1">1</text>
<text x="230" y="137.5">1</text>
<text x="36.3" y="140">RW</text>
<text x="39.6" y="143.5">E</text>
<text x="117.2" y="141.7">3</text>
<text x="179.7" y="141.4">2</text>
<text x="184.1" y="139.3">1</text>
<text x="184.1" y="142.8">2</text>
<text x="225.5" y="139.6">2</text>
<text x="225.5" y="143.2">3</text>
<text x="230" y="141">2</text>
<text x="37.2" y="147">D0</text>
<text x="117.2" y="144.9">4</text>
<text x="117.2" y="148.4">5</text>
<text x="179.7" y="144.9">3</text>
<text x="184.1" y="146.3">3</text>
<text x="230" y="144.6">3</text>
<text x="37.2" y="150.6">D1</text>
<text x="37.2" y="154.1">D2</text>
<text x="117.2" y="155.9">7</text>
<text x="117.2" y="152">6</text>
<text x="37.2" y="157.6">D3</text>
<text x="37.2" y="161.1">D4</text>
<text x="117.2" y="159.4">8</text>
<text x="37.2" y="164.7">D5</text>
<text x="37.2" y="168.2">D6</text>
<text x="37.2" y="171.7">D7</text>
<text x="313.5" y="169.6">1</text>
<text x="313.5" y="173.1">2</text>
<text x="317" y="171.4">T2/P1.0</text>
<text x="358.2" y="173.1">39</text>
<text x="39.4" y="178.8">K</text>
<text x="39.5" y="175.3">A</text>
<text x="44.1" y="178.4">16</text>
<text x="313.5" y="176.7">3</text>
<text x="317" y="174.9">T2EX/P1.1</text>
<text x="317" y="178.4">P1.2</text>
<text x="341.6" y="178.4">P0.1/AD1</text>
<text x="341.6" y="174.9">P0.0/AD0</text>
<text x="358.2" y="176.7">38</text>
<text x="313.5" y="180.2">4</text>
<text x="313.5" y="183.7">5</text>
<text x="317" y="182">P1.3</text>
<text x="317" y="185.5">P1.4</text>
<text x="341.6" y="185.5">P0.3/AD3</text>
<text x="341.6" y="182">P0.2/AD2</text>
<text x="358.2" y="183.7">36</text>
<text x="358.2" y="180.2">37</text>
<text x="313.5" y="187.3">6</text>
<text x="313.5" y="190.8">7</text>
<text x="317" y="189">MOSI/P1.5</text>
<text x="341.6" y="189">P0.4/AD4</text>
<text x="358.2" y="190.8">34</text>
<text x="358.2" y="187.3">35</text>
<text x="313.5" y="194.3">8</text>
<text x="313.5" y="197.8">9</text>
<text x="317" y="192.5">MISO/P1.6</text>
<text x="317" y="196.1">SCK/P1.7</text>
<text x="341.6" y="196.1">P0.6/AD6</text>
<text x="341.6" y="192.5">P0.5/AD5</text>
<text x="358.2" y="197.8">32</text>
<text x="358.2" y="194.3">33</text>
<text x="311.5" y="201.4">10</text>
<text x="317" y="199.6">RST</text>
<text x="317" y="203.1">RXD/P3.0</text>
<text x="341.6" y="199.6">P0.7/AD7</text>
<text x="311.5" y="204.9">11</text>
<text x="311.5" y="208.4">12</text>
<text x="317" y="206.7">TXD/P3.1</text>
<text x="337.7" y="206.7">ALE/#PROG</text>
<text x="358.2" y="208.4">29</text>
<text x="358.2" y="204.9">30</text>
<text x="311.5" y="211.9">13</text>
<text x="311.5" y="215.5">14</text>
<text x="317" y="210.2">INT0/P3.2</text>
<text x="317" y="213.7">INT1/P3.3</text>
<text x="342" y="213.7">P2.7/A15</text>
<text x="345.7" y="210.2">#PSEN</text>
<text x="358.2" y="215.5">27</text>
<text x="358.2" y="211.9">28</text>
<text x="43" y="220.8">1</text>
<text x="64.3" y="220.8">1</text>
<text x="311.5" y="219">15</text>
<text x="317" y="217.2">T0/P3.4</text>
<text x="317" y="220.8">T1/P3.5</text>
<text x="342" y="220.8">P2.5/A13</text>
<text x="342" y="217.2">P2.6/A14</text>
<text x="358.2" y="219">26</text>
<text x="43" y="224.3">2</text>
<text x="64.3" y="224.3">2</text>
<text x="311.5" y="222.5">16</text>
<text x="311.5" y="226.1">17</text>
<text x="317" y="224.3">#WR/P3.6</text>
<text x="317" y="227.8">#RD/P3.7</text>
<text x="342" y="227.8">P2.3/A11</text>
<text x="342" y="224.3">P2.4/A12</text>
<text x="358.2" y="226.1">24</text>
<text x="358.2" y="222.5">25</text>
<text x="43" y="228.2">3</text>
<text x="43" y="231.4">4</text>
<text x="64.3" y="228.2">3</text>
<text x="64.3" y="231.4">4</text>
<text x="311.5" y="229.6">18</text>
<text x="311.5" y="233.1">19</text>
<text x="317" y="231.4">XTAL2</text>
<text x="342" y="231.4">P2.2/A10</text>
<text x="358.2" y="233.1">22</text>
<text x="358.2" y="229.6">23</text>
<text x="43" y="238.4">6</text>
<text x="43" y="234.9">5</text>
<text x="64.3" y="238.4">6</text>
<text x="64.3" y="234.9">5</text>
<text x="317" y="234.9">XTAL1</text>
<text x="344" y="238.4">P2.0/A8</text>
<text x="344" y="234.9">P2.1/A9</text>
<text x="358.2" y="236.6">21</text>
<text x="43" y="245.8">8</text>
<text x="43" y="242.3">7</text>
<text x="64.3" y="245.8">8</text>
<text x="64.3" y="242.3">7</text>
</g>
<g font-size="3.2">
<text x="48.3" y="72.2">1</text>
<text x="48.3" y="75.8">3</text>
<text x="59" y="72.2">2</text>
<text x="59" y="75.8">4</text>
<text x="48.3" y="79.3">5</text>
<text x="48.3" y="82.8">7</text>
<text x="59" y="79.3">6</text>
<text x="59" y="82.8">8</text>
<text x="48.3" y="86.4">9</text>
<text x="57" y="86.4">10</text>
<text x="320.3" y="101.9" transform="rotate(-90 320.3 101.9)">GND</text>
<text x="318.9" y="107.1" transform="rotate(-90 318.9 107.1)">2</text>
<text x="311.5" y="236.6">20</text>
<text x="317" y="238.4">GND</text>
</g>
<g font-size="3.2" fill="#f00">
<text x="350.2" y="171.4">VCC</text>
<text x="358.2" y="169.6">40</text>
<text x="342.6" y="203.1">#EA/VPP</text>
<text x="358.2" y="201.4">31</text>
</g>
</svg>
